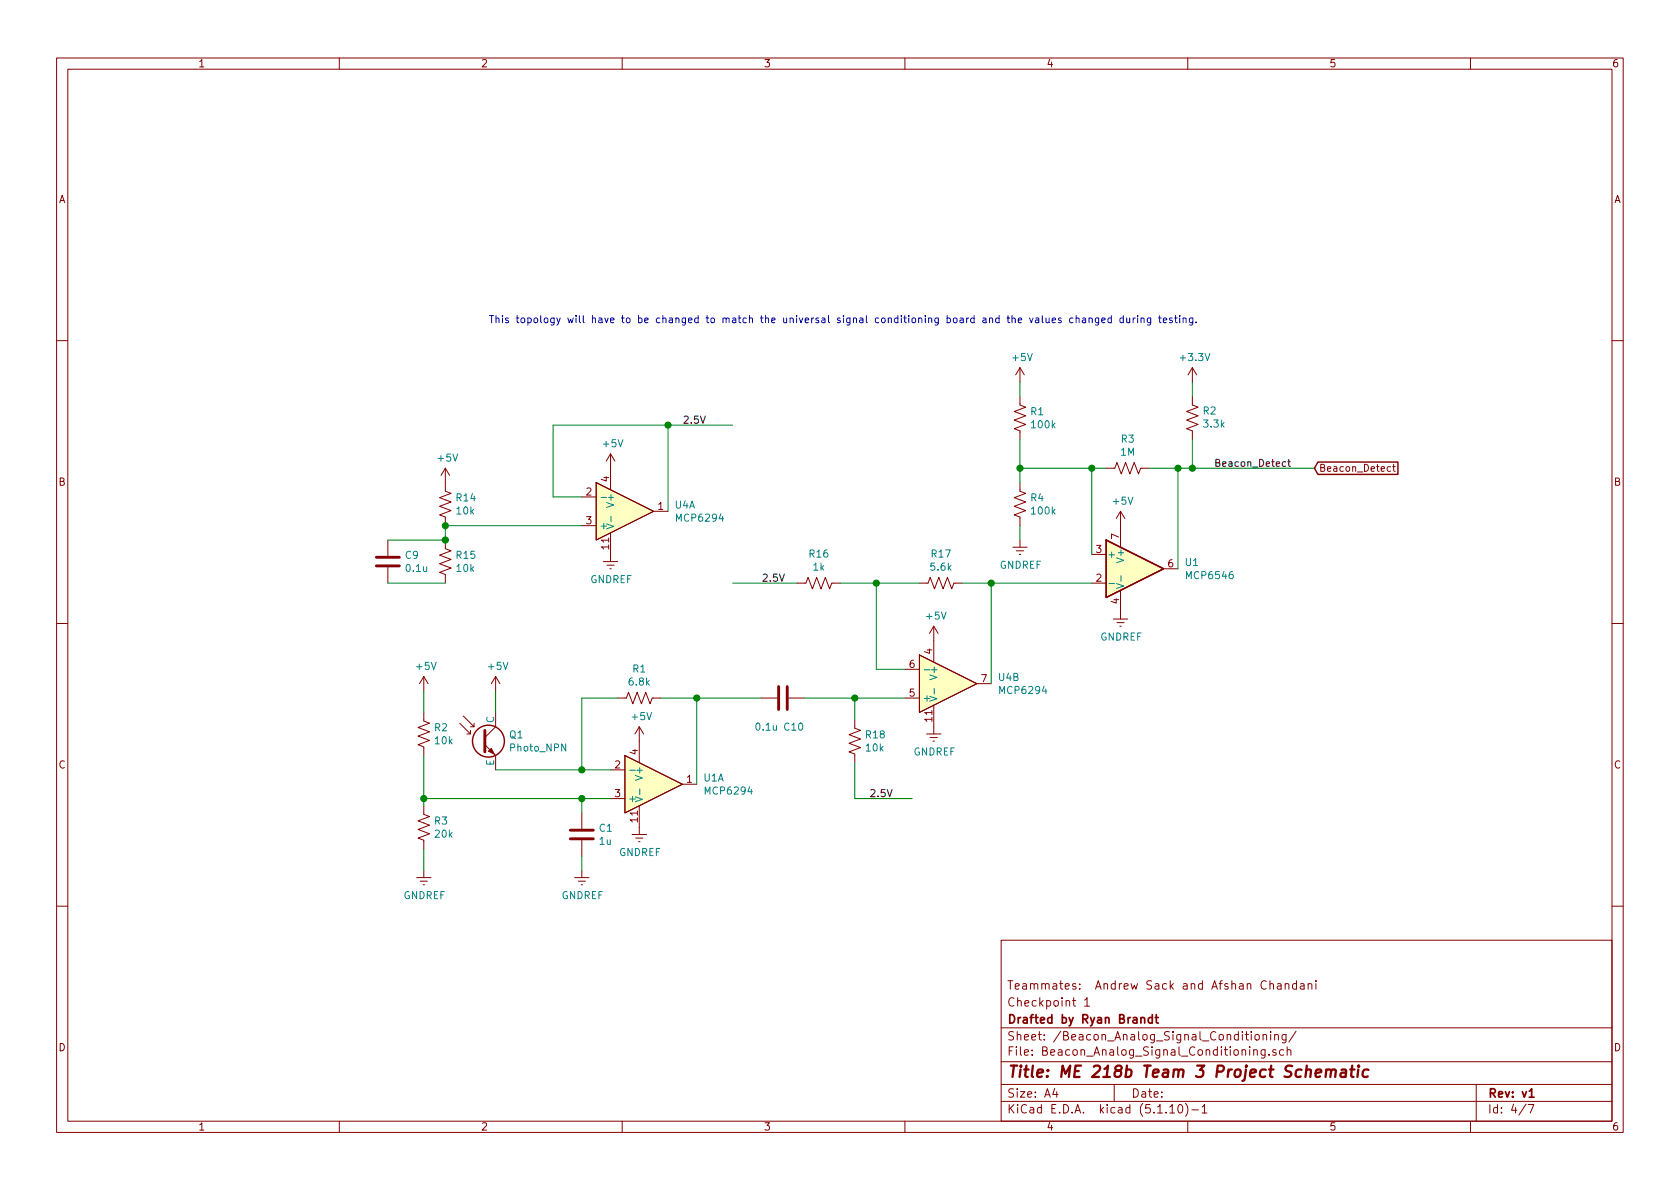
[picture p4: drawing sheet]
<svg xmlns="http://www.w3.org/2000/svg" width="297mm" height="210mm" viewBox="0 0 297 210" stroke-linecap="round" stroke-linejoin="round" font-family="sans-serif">
<g fill="none" stroke="#840000" stroke-width=".18">
<path d="M10 10.3h277v189.9h-277zM12 12.2h273v186.1h-273zM60 10.3v1.9M110 10.3v1.9M160 10.3v1.9M210 10.3v1.9M260 10.3v1.9M10 60.2h2M180.3 70.1v1.5l1.1 .4-2.1 .8 2.1 .7-2.1 .8 2.1 .8-2.1 .7 1 .4v1.5M180.3 65l-.7 1.3M180.3 65v2.6M180.3 65l.8 1.3"/>
<path d="M210.8 70.1v1.5l1 .4-2 .8 2 .7-2 .8 2 .8-2 .7 1 .4v1.5M210.8 65l-.7 1.3M210.8 65v2.6M210.8 65l.8 1.3M285 60.2h2M68.6 95.5v2.8M78.7 95.5v1.5l1.1 .4-2.1 .8 2.1 .7-2.1 .8 2.1 .8-2.1 .7 1 .4v1.5M78.7 82.8v4.1l1.1 .3-2.1 .8 2.1 .8-2.1 .7 2.1 .8-2.1 .8 1 .3v1.6M78.7 82.8l-.7 1.3M78.7 82.8l.8 1.3M102.9 87.9h2.5M102.9 93h2.5"/>
<path d="M105.4 85.3l10.2 5.1-10.2 5.1zM106.7 99.3h2.5M107.3 99.9h1.3M107.9 80.3l-.7 1.2M107.9 80.3v6.3M107.9 94.2v5.1M107.9 80.3l.8 1.2M115.6 90.4h2.5M179.1 96.8h2.5M179.7 97.4h1.3M180.2 98h.3M180.3 85.3v1.6l1.1 .3-2.1 .8 2.1 .8-2.1 .7 2.1 .8-2.1 .8 1 .3v1.6"/>
<path d="M180.3 95.5v1.3M193 98h2.6M195.6 82.8h1.5l.4-1 .7 2 .8-2 .8 2 .7-2 .8 2 .4-1h1.5M198.1 90.4l-.7 1.3M198.1 90.4v6.4M198.1 90.4l.8 1.3M245.9 82.6l-.4-.1-.2 .2 .1 .6h.5M246.2 82.5h.5M246.4 82.1v1.1l.3 .2M10 110.3h2M68.6 100.3v2.8M74.9 119.6v2.6"/>
<path d="M74.9 119.6l-.7 1.3M74.9 119.6l.8 1.3M87.6 119.6v2.6M87.6 119.6l-.7 1.3M87.6 119.6l.8 1.3M107.8 100.6h.3M141 103.1h1.5l.4-1 .7 2 .8-2 .8 2 .7-2 .8 2 .4-1h1.5M160 118.4h2.6M162.6 103.1h1.5l.4-1 .7 2 .8-2 .8 2 .7-2 .8 2 .4-1h1.5M162.6 115.8l10.1 5.1-10.1 5.1zM165.1 110.7v6.4M165.1 110.7l-.8 1.3"/>
<path d="M165.1 110.7l.8 1.3M193 103.1h2.6M196.8 109.5h2.6M197.5 110.1h1.3M198 110.7h.2M198.1 104.4v5.1M205.7 100.6h2.6M285 110.3h2M74.9 126v1.5l1 .4-2 .7 2 .8-2 .8 2 .7-2 .8 1 .4v1.5M81.3 127.9l1.9 1.9v-.6M81.9 126.6l1.9 1.9v-.6M82.5 129.8h.7"/>
<path d="M83.2 128.5h.6M85.7 131.7l1.9 1.9v2.5M87.6 126v2.5l-1.9 1.9M107.9 136.1h2.6M109.2 123.4h1.5l.4-1 .8 2.1 .7-2.1 .8 2.1 .8-2.1 .7 2.1 .4-1.1h1.5M110.5 133.6l10.1 5.1-10.1 5.1zM113 128.5l-.7 1.3M113 128.5v6.4M113 128.5l.8 1.3M120.6 138.7h2.6M134.6 123.4h2.8M139.4 123.4h2.8"/>
<path d="M151.1 127.2v1.6l1 .4-2 .7 2 .8-2 .7 2 .8-2 .8 1 .3v1.6M160 123.4h2.6M163.8 129.8h2.6M164.5 130.4h1.2M165 131.1h.2M165.1 124.7v5.1M172.7 120.9h2.6M73.7 155.2h2.5M74.3 155.8h1.3M74.8 156.5h.3M74.9 142.5v1.5l1 .4-2 .8 2 .7-2 .8 2 .7-2 .8 1 .4v1.5M74.9 153.9v1.3"/>
<path d="M101.6 155.2h2.5M102.2 155.8h1.3M102.7 156.5h.3M102.9 143.8v2.8M102.9 148.6v2.8M102.9 153.9v1.3M107.9 141.2h2.6M111.8 147.6h2.5M112.4 148.2h1.3M112.9 148.8h.3M113 142.5v5.1M10 160.2h2"/>
<path d="M177 166.3h108v32h-108zM191.8 176.9l.4-.5v1.5M191.8 177.9h.8M224.5 174.1l.1-.1a.37 .37 0 0 1 .6 .1v.8M224.5 173.4v1.5M225.9 174h.5l.1 .9M226.5 174.3l-.5 .1-.2 .2 .2 .3 .5-.1M227.2 174.1l.1-.1a.37 .37 0 0 1 .6 .1v.8M227.2 173.9v1M229.2 174l-.4-.1-.3 .3 .2 .6h.5M229.2 173.4v1.5M229.9 174h.6l.1 .9"/>
<path d="M230.6 174.3l-.5 .1-.2 .2 .2 .3 .5-.1M231.3 174.1l.1-.1a.37 .37 0 0 1 .6 .1v.8M231.3 173.9v1M232.7 173.4v.2M232.7 173.9v1M285 160.2h2M60 198.3v1.9M110 198.3v1.9M160 198.3v1.9M177 194.8h108M177 191.8h108M177 187.8h108"/>
<path d="M177 181.8h108M186.5 192.5l-.4 1h1M186.8 193v1M197 191.8v3M206.8 195.8l.5-.5v1.5M206.8 196.8h.9M208.5 195.4l.1-.1a.8 .8 0 0 1 .5 .8 .8 .8 0 0 1-.5 .7 1 1 0 0 1-.1-1.4zM209.6 195.1a1.71 1.71 0 0 1 0 2.3M210 198.3v1.9M210.7 196.3h1.2M212.5 195.8l.5-.5v1.5M212.5 196.8h.9"/>
<path d="M221.2 182.4v.2M221.2 182.9v1M221.7 185.7l.2-.1 .3 .1 .1 .9M221.7 185.6v1M221.9 183.1l.3-.2 .4 .2v.7l-.2 .1-.5-.1zM223.3 183.1l.2-.2 .4 .1 .1 .9M223.3 182.9v1M223.7 185.6v1.2l-.3 .3-.4-.1M223.7 185.7l-.5-.1-.2 .3 .1 .6h.6M224.4 186.5v.1M224.7 182.4v.2M224.7 182.9v1"/>
<path d="M225.4 183.1l.1-.1a.37 .37 0 0 1 .5 .1v.8M225.4 182.9v1M225.6 185.7a.37 .37 0 0 0-.6 .1l.1 .2 .5 .2 .1 .1-.2 .3-.5-.1M226.9 185.7l-.4-.1-.3 .3 .1 .6 .2 .1 .4-.1M227.4 182.9v1.2l-.3 .3-.4-.1M227.4 183l-.5-.1-.2 .3 .1 .6h.6M227.6 185.7h.1a.37 .37 0 0 1 .5 .1v.8M227.6 185.1v1.5M229.2 182.3l-1.3 2M260 198.3v1.9M261 191.8v6.5M269.8 195.2l-1.2 2"/>
<path d="M270.2 195.3h1l-.6 1.5"/>
</g>
<path d="M203.7 179.4v1.5M204.2 179.9h.6M204.4 179.4v1.3l.4 .2M201.7 180.1l.1-.1a.37 .37 0 0 1 .6 .1v.8M203.7 180l-.4-.1-.3 .3 .1 .6 .2 .1 .4-.1M270.4 193l.4-.5v1.5M270.4 194h.8" fill="none" stroke="#840000" stroke-width=".3"/>
<path d="M232.6 189.8l1-.2v-.4l-.6-.1-.3 .3-.1 .9 .2 .1 .6-.1M234.5 189.3a.52 .52 0 0 1 .9 .1l-.2 1M234.5 189.1l-.1 1.3M235.4 189.4l.3-.3 .4 .1v1.2M237.2 189.2h.7v1.2M238 189.6l-.7 .1a.41 .41 0 0 0-.3 .3 .41 .41 0 0 0 .2 .4l.7-.1M238.7 189.1h.8M239.1 188.4l-.2 1.8 .1 .1 .3 .1M240.2 189.1l-.2 1.3M240.2 188.4v.2l.1-.1-.1-.1v.2M242 189.2a.68 .68 0 0 0-1 .3l-.1 .6 .1 .2 .2 .1 .6-.1" fill="none" stroke="#840000" stroke-width=".41"/>
<path d="M66.5 98.5h4.1M66.5 100.1h4.1M85.7 129.2v3.8M137.7 121.4v4.1M139.2 121.4v4.1M100.8 148.3h4.1M100.8 146.8h4.1" fill="none" stroke="#840000" stroke-width=".51"/>
<g fill="#ffffc2" stroke="#ffffc2" stroke-width=".18">
<path d="M105.4 85.3l10.2 5.1-10.2 5.1z"/>
<path d="M195.6 95.5l10.1 5.1-10.1 5.1z"/>
<path d="M110.5 133.6l10.1 5.1-10.1 5.1z"/>
<path d="M162.6 115.8l10.1 5.1-10.1 5.1z"/>
</g>
<path d="M106.3 88h1M107.2 92.7l1.3 .4-1.3 .4M108 91.3v.9M163.4 118.4h1M196.1 103.2h1M197.4 103.2l1.3 .4-1.3 .5M198.2 101.8v1M111.4 136.2h.9M113.1 139.5v1M164.4 123.1l1.3 .5-1.3 .4M165.2 121.8v.9M112.3 140.9l1.3 .4-1.3 .5" fill="none" stroke="#008484" stroke-width=".18"/>
<g fill="none" stroke="#840000" stroke-width=".25">
<path d="M195.6 95.5l10.1 5.1-10.1 5.1zM233 81.7h14.2v2.2h-14.2l-.6-1.1z"/>
<circle cx="86.4" cy="131.1" r="2.82"/>
</g>
<path d="M86.4 132.8l.5-.5 .5 1z" fill="#840000" stroke="#840000" stroke-width=".18"/>
<g fill="none" stroke="#008400" stroke-width=".18">
<path d="M118.1 75.2v15.2M129.5 75.2h-31.7v12.7h5.1M180.3 67.6v2.5M180.3 77.7v7.6M210.8 67.6v2.5M210.8 77.7v5.1M102.9 93h-24.2v2.5h-10.1M180.3 82.8h15.3M180.3 93v2.5M193 82.8v15.2M203.2 82.8h29.2M208.3 82.8v17.8"/>
<path d="M68.6 103.1h10.1M129.5 103.1h11.5M148.6 103.1h14M154.9 103.1v15.3h5.1M170.2 103.1h22.8M175.3 103.1v17.8M74.9 122.2v3.8M74.9 133.6v8.9M87.6 136.1h20.3M87.6 122.2v3.8M109.2 123.4h-6.3v12.7M116.8 123.4h17.8"/>
<path d="M123.2 123.4v15.3M142.2 123.4h17.8M151.1 134.9v6.3h10.2M151.1 123.4v3.8M74.9 141.2h33M74.9 150.1v3.8M102.9 141.2v2.6M102.9 151.4v2.5"/>
</g>
<path d="M227.3 81.7h-.3l-.3 .2 .1 .5h.5M227.7 81.7h.4M227.9 81.2v1.1l.2 .2" fill="none" stroke="#000" stroke-width=".18"/>
<g fill="none" stroke="#0000c2" stroke-width=".18">
<path d="M184.9 56.2l.1 .8 .3 .1 .2-.2M185.5 56.2v.9M186 56.6l.6-.1v-.2l-.4-.1-.2 .2 .1 .6h.5M187.6 56.3l-.3-.1-.2 .2 .1 .2 .4 .1v.3h-.5M189.7 56.3l-.3-.1-.3 .3 .1 .5h.5M190.3 56.4l.1-.2 .4 .1v.8M190.3 55.8v1.3M191.4 56.3h.5v.8M191.9 56.5l-.4 .1-.2 .2 .1 .2h.5M192.6 56.4l.1-.2 .3 .1 .1 .8M192.6 56.2v.9M194.3 56.2v1l-.3 .3-.3-.1"/>
<path d="M194.3 56.3l-.4-.1-.3 .3 .2 .5h.5M194.8 56.6l.6-.1v-.2l-.4-.1-.2 .2 .1 .6h.5M196.5 56.3l-.4-.1-.2 .3 .1 .5h.5M196.5 55.8v1.3M198.6 56.3l-.4-.1-.2 .3 .1 .5h.5M198.6 55.8v1.3M199.2 56.2l.1 .8 .3 .1 .1-.2M199.7 56.2v.9M200.4 56.2v.9M200.7 56.2l-.3 .3M201.1 55.8v.1M201.1 56.2v.9"/>
<path d="M201.8 56.4l.1-.2 .3 .1 .1 .8M201.8 56.2v.9M203.5 56.2v1l-.3 .3-.3-.1M203.5 56.3l-.4-.1-.3 .3 .2 .5h.5M204.8 56.2h.5M205 55.8v1.1l.3 .2M205.7 56.6l.6-.1-.1-.2-.3-.1-.2 .2v.6h.5M207.3 56.3l-.3-.1-.2 .2v.2l.5 .1v.3h-.5M207.7 56.2h.5M207.8 55.8v1.1l.4 .2M208.6 55.8v.1M208.6 56.2v.9"/>
<path d="M209.2 56.4l.2-.2 .3 .1v.8M209.2 56.2v.9M210.9 56.2v1l-.3 .3-.3-.1M210.9 56.3l-.4-.1-.2 .3 .1 .5h.5M211.5 56.9v.2"/>
</g>
<g fill="#008400" stroke="#008400" stroke-width=".25">
<circle cx="118.1" cy="75.2" r=".51"/>
<circle cx="102.9" cy="136.1" r=".51"/>
<circle cx="208.3" cy="82.8" r=".51"/>
<circle cx="210.8" cy="82.8" r=".51"/>
<circle cx="123.2" cy="123.4" r=".51"/>
<circle cx="175.3" cy="103.1" r=".51"/>
<circle cx="78.7" cy="93" r=".51"/>
<circle cx="78.7" cy="95.5" r=".51"/>
<circle cx="154.9" cy="103.1" r=".51"/>
<circle cx="193" cy="82.8" r=".51"/>
<circle cx="74.9" cy="141.2" r=".51"/>
<circle cx="180.3" cy="82.8" r=".51"/>
<circle cx="102.9" cy="141.2" r=".51"/>
<circle cx="151.1" cy="123.4" r=".51"/>
</g>
<text font-size="2.8" fill="#840000" x="178" y="190.5">Title: ME 218b Team 3 Project Schematic</text>
<g font-size="2.1" fill="#840000">
<text x="178" y="178">Checkpoint 1</text>
<text x="178" y="175">Teammates: Andrew Sack and Afshan Chandani</text>
<text x="178" y="184">Sheet: /Beacon_Analog_Signal_Conditioning/</text>
<text x="178" y="181">Drafted by Ryan Brandt</text>
<text x="178" y="186.7">File: Beacon_Analog_Signal_Conditioning.sch</text>
<text x="178" y="196.9">KiCad E.D.A. kicad (5.1.10)-1</text>
<text x="178" y="194.1">Size: A4</text>
<text x="200" y="194.1">Date:</text>
<text x="263" y="194.1">Rev: v1</text>
<text x="263" y="196.9">Id: 4/7</text>
</g>
<g font-size="1.8" fill="#840000">
<text x="35" y="11.9">1</text>
<text x="85" y="11.9">2</text>
<text x="135" y="11.9">3</text>
<text x="185" y="11.9">4</text>
<text x="235" y="11.9">5</text>
<text x="285" y="11.9">6</text>
<text x="10.4" y="35.9">A</text>
<text x="285.4" y="35.9">A</text>
<text x="10.4" y="85.9">B</text>
<text x="103.7" y="87.6">2</text>
<text x="107.7" y="85.2" transform="rotate(-90 107.7 85.2)">4</text>
<text x="285.4" y="85.9">B</text>
<text x="103.7" y="92.7">3</text>
<text x="116.4" y="90.2">1</text>
<text x="197.9" y="95.3" transform="rotate(-90 197.9 95.3)">7</text>
<text x="107.7" y="97.1" transform="rotate(-90 107.7 97.1)">11</text>
<text x="193.8" y="97.8">3</text>
<text x="206.5" y="100.3">6</text>
<text x="193.8" y="102.9">2</text>
<text x="197.9" y="106.8" transform="rotate(-90 197.9 106.8)">4</text>
<text x="160.8" y="118.1">6</text>
<text x="164.8" y="115.7" transform="rotate(-90 164.8 115.7)">4</text>
<text x="160.8" y="123.2">5</text>
<text x="173.5" y="120.6">7</text>
<text x="164.8" y="127.6" transform="rotate(-90 164.8 127.6)">11</text>
<text x="10.4" y="135.9">C</text>
<text x="108.7" y="135.9">2</text>
<text x="112.8" y="133.4" transform="rotate(-90 112.8 133.4)">4</text>
<text x="285.4" y="135.9">C</text>
<text x="108.7" y="141">3</text>
<text x="121.4" y="138.4">1</text>
<text x="112.8" y="145.4" transform="rotate(-90 112.8 145.4)">11</text>
<text x="10.4" y="185.9">D</text>
<text x="285.4" y="185.9">D</text>
<text x="35" y="199.9">1</text>
<text x="85" y="199.9">2</text>
<text x="135" y="199.9">3</text>
<text x="185" y="199.9">4</text>
<text x="235" y="199.9">5</text>
<text x="285" y="199.9">6</text>
</g>
<text font-size="1.8" fill="#0000c2" x="86.4" y="57.1">This topology will have to be changed to match the universal signal conditioning board and the values changed during testing.</text>
<g font-size="1.8" fill="#008484">
<text x="179.1" y="63.8">+5V</text>
<text x="208.9" y="63.8">+3.3V</text>
<text x="182.3" y="73.4">R1</text>
<text x="182.5" y="75.7">100k</text>
<text x="212.8" y="73.3">R2</text>
<text x="212.9" y="75.6">3.3k</text>
<text x="77.5" y="81.6">+5V</text>
<text x="106.7" y="79.1">+5V</text>
<text x="198.2" y="80.6">1M</text>
<text x="198.3" y="78.3">R3</text>
<text x="80.7" y="88.7">R14</text>
<text x="108.6" y="89.3" transform="rotate(-90 108.6 89.3)">V+</text>
<text x="119.4" y="89.9">U4A</text>
<text x="182.3" y="88.7">R4</text>
<text x="196.9" y="89.2">+5V</text>
<text x="80.8" y="91">10k</text>
<text x="105.9" y="93.6">+</text>
<text x="119.8" y="92.2">MCP6294</text>
<text x="182.5" y="91">100k</text>
<text x="71.7" y="98.8">C9</text>
<text x="71.9" y="101.1">0.1u</text>
<text x="80.7" y="98.8">R15</text>
<text x="80.8" y="101.1">10k</text>
<text x="143.2" y="98.6">R16</text>
<text x="143.8" y="100.9">1k</text>
<text x="164.6" y="100.9">5.6k</text>
<text x="164.7" y="98.6">R17</text>
<text x="176.7" y="100.6">GNDREF</text>
<text x="195.7" y="98.7">+</text>
<text x="198.8" y="99.1" transform="rotate(-90 198.8 99.1)">V+</text>
<text x="209.6" y="100.1">U1</text>
<text x="104.3" y="103.1">GNDREF</text>
<text x="210" y="102.4">MCP6546</text>
<text x="163.9" y="109.6">+5V</text>
<text x="194.5" y="113.3">GNDREF</text>
<text x="73.7" y="118.5">+5V</text>
<text x="86.4" y="118.5">+5V</text>
<text x="111.9" y="118.9">R1</text>
<text x="165.7" y="119.8" transform="rotate(-90 165.7 119.8)">V+</text>
<text x="111.3" y="121.2">6.8k</text>
<text x="163.1" y="124.1">+</text>
<text x="176.6" y="120.4">U4B</text>
<text x="176.9" y="122.7">MCP6294</text>
<text x="76.9" y="129.3">R2</text>
<text x="77" y="131.6">10k</text>
<text x="87.4" y="127.9" transform="rotate(-90 87.4 127.9)">C</text>
<text x="90.1" y="130.6">Q1</text>
<text x="111.8" y="127.3">+5V</text>
<text x="133.8" y="129.2">0.1u</text>
<text x="138.7" y="129.2">C10</text>
<text x="153.1" y="130.6">R18</text>
<text x="87.4" y="135.5" transform="rotate(-90 87.4 135.5)">E</text>
<text x="90.3" y="132.9">Photo_NPN</text>
<text x="113.7" y="137.6" transform="rotate(-90 113.7 137.6)">V+</text>
<text x="153.2" y="132.9">10k</text>
<text x="161.5" y="133.6">GNDREF</text>
<text x="111" y="141.9">+</text>
<text x="124.4" y="138.2">U1A</text>
<text x="124.9" y="140.5">MCP6294</text>
<text x="76.9" y="145.8">R3</text>
<text x="77" y="148.1">20k</text>
<text x="106" y="147.1">C1</text>
<text x="106" y="149.4">1u</text>
<text x="109.4" y="151.4">GNDREF</text>
<text x="71.3" y="159">GNDREF</text>
<text x="99.3" y="159">GNDREF</text>
</g>
<g font-size="1.8">
<text x="120.6" y="74.9">2.5V</text>
<text x="134.6" y="102.9">2.5V</text>
<text x="153.7" y="141">2.5V</text>
</g>
<text font-size="1.7" x="214.6" y="82.5">Beacon_Detect</text>
<text font-size="1.7" fill="#840000" x="233.2" y="83.4">Beacon_Detect</text>
</svg>
